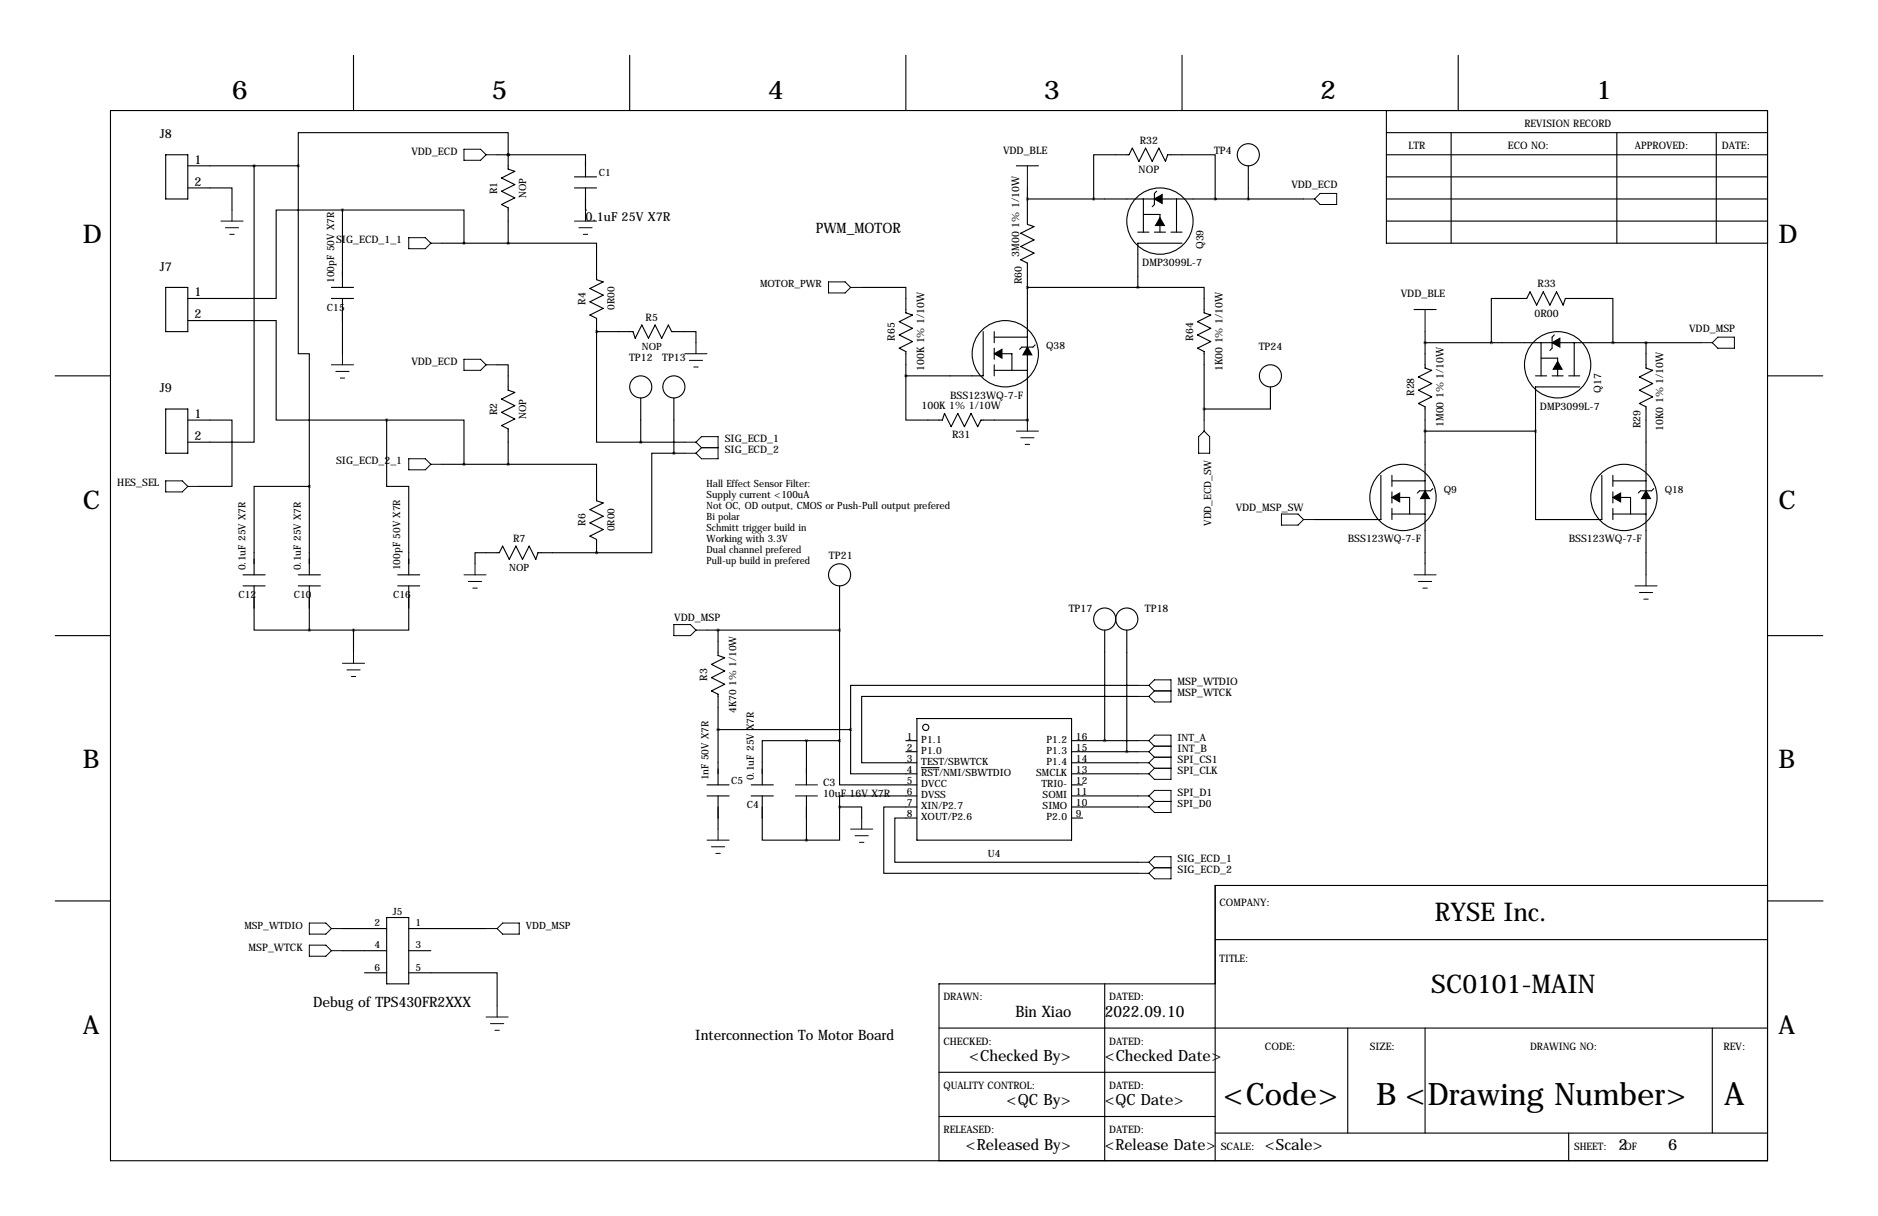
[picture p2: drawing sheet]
<svg xmlns="http://www.w3.org/2000/svg" width="432mm" height="279mm" viewBox="0 0 432 279" stroke-linecap="round" stroke-linejoin="round" font-family="sans-serif">
<g fill="none" stroke="#000" stroke-width=".25">
<path d="M81.3 12.7v12.7M144.8 12.7v12.7M208.3 12.7v12.7M271.8 12.7v12.7M335.3 12.7v12.7M25.4 25.4h381v241.3h-381zM38.1 35.6h5.1v10.1h-5.1zM43.2 38.1h25.4M58.4 38.1v63.5h-15.2M68.6 38.1v43.2h2.5v30.5M114.3 35.6h20.3v5M116.8 35.6h.1"/>
<path d="M116.8 35.6v-5.1h-48.2v7.6M116.8 35.6v3.3l1.6 .5-3.1 1.5 3.1 1.5-3.1 1.5 3.1 1.6-3.1 1.5 1.5 .8v8.1M233.7 38.1h5.1M287 38.1v7.6M318.8 30.5h87.6M318.8 35.6h87.6M318.8 25.4v30.5h87.6M333.7 30.5v25.4M371.8 30.5v25.4M394.6 30.5v25.4M43.2 43.2h10.1v5.1M78.7 48.3h28v7.6"/>
<path d="M78.7 48.3h-15.2v20.3h-20.3M78.7 48.3v17.7M101.6 55.9h15.2M116.8 55.9h20.4v8.4l1.5 .5-3.1 1.5 3.1 1.5-3.1 1.5 3.1 1.6-3.1 1.5 1.6 .8v3M132.1 40.6h5.1M132.1 43.2h5.1M134.6 48.3h.1M134.6 43.2v5.1M236.2 45.7h63.5M236.2 43.2v8.4l1.5 .5-3 1.5 3 1.5-3 1.5 3 1.6-3 1.5 1.5 .8v36M251.5 45.7v-10.1h8.1l.7-1.6 1.6 3.1 1.5-3.1 1.5 3.1 1.5-3.1 1.6 3.1 .5-1.5h10.9v10.1M261.6 53.3h2.6"/>
<path d="M262.9 45.7v7.6M262.9 49.3h3.8v4M265.4 53.3h2.6M265.9 43.9l-.5 .5v2.6l-.5 .5M269.2 53.3h2.6M270.5 45.7v7.6M271.8 55.9h-10.2v10.1M279.4 45.7h.1M318.8 45.7h87.6M318.8 50.8h87.6M318.8 40.6h87.6M38.1 66h5.1v10.2h-5.1z"/>
<path d="M43.2 73.7h20.3v22.8h25.4M76.2 68.6h5.1M76.2 66h5.1M78.7 68.6v12.7M137.2 76.2h8.3l.5 1.5 1.6-3 1.5 3 1.5-3 1.5 3 1.6-3 .7 1.5h5.6v2.5M137.2 76.2h.1M137.2 76.2v25.4h10.1M198.1 66h10.2v5.9l1.5 .5-3 1.5 3 1.5-3 1.6 3 1.5-3 1.5 1.5 .8v5.6M226.1 76.2v10.2h-17.8M228.6 76.2v2.5M228.6 77.5h7.6M236.2 66h25.4"/>
<path d="M238 79.2l-.5 .6h-2.6l-.5 .5M261.6 66h15.3v5.9l1.5 .5-3.1 1.5 3.1 1.5-3.1 1.6 3.1 1.5-3.1 1.5 1.6 .8v15.7M325.1 71.1h5.1M327.7 76.2v8.4l1.5 .5-3.1 1.5 3.1 1.5-3.1 1.6 3.1 1.5-3.1 1.5 1.6 .8v36M327.7 78.7h63.5M342.9 78.7v-10.1h8.1l.8-1.5 1.5 3 1.5-3 1.6 3 1.5-3 1.5 3 .5-1.5h10.9v10.1M354.3 78.7v7.7M357.4 77l-.5 .5v2.5l-.5 .5M361.9 78.7v7.7M370.8 78.7h.1M378.5 78.7v5.9l1.5 .5-3.1 1.5 3.1 1.5-3.1 1.6 3.1 1.5-3.1 1.5 1.6 .8v38.6M12.7 86.4h12.7"/>
<path d="M38.1 94h5.1v10.1h-5.1zM43.2 96.5h10.1v15.3h-7.6M88.9 96.5v15.3h5.1v20.3M88.9 96.5h17.8v10.2M114.3 83.8h2.5v5.9l1.6 .5-3.1 1.5 3.1 1.5-3.1 1.5 3.1 1.6-3.1 1.5 1.5 .8v8.1M147.3 91.4v10.2M154.9 91.4v12.7M208.3 86.4v10.1h8.4l.5-1.5 1.5 3 1.5-3 1.5 3 1.6-3 1.5 3 .8-1.5h10.6M228.6 80v2.5M228.6 83.8v2.6M228.6 85.1h7.6M230.4 81.3h2.3v3.8"/>
<path d="M236.2 96.5h.1M292.1 88.9v5.1h-15.2M327.7 99.1h25.4M353.1 99.1v20.3h15.2v-10.2M353.1 86.4h2.5M354.3 82.3h3.8v4.1M356.9 86.4h2.5M360.7 86.4h2.5M363.2 88.9h-10.1v10.2M406.4 86.4h12.7M71.1 111.8h-12.7v20.3M71.1 111.8v20.3"/>
<path d="M101.6 106.7h15.2M116.8 106.7h20.4v8.4l1.5 .5-3.1 1.5 3.1 1.5-3.1 1.5 3.1 1.6-3.1 1.5 1.6 .8v3M147.3 101.6h10.2M154.9 104.1h-5v22.9h-12.7M154.9 104.1h2.6M317.5 109.2v10.2h-15.2M320 109.2v2.6M320 113v2.6M320 116.8v2.6M320 118.1h7.7M320 110.5h7.7M321.8 114.3h2.3v3.8"/>
<path d="M329.4 112.3l-.5 .5h-2.5l-.5 .5M370.8 118.1h7.7M370.8 110.5h7.7M370.8 109.2v2.6M370.8 113v2.6M370.8 116.8v2.6M372.6 114.3h2.3v3.8M380.2 112.3l-.5 .5h-2.5l-.5 .5M55.9 132.1h5.1M55.9 134.6h5.1M58.4 134.6v10.2h12.7M68.6 132.1h5.1"/>
<path d="M68.6 134.6h5.1M71.1 134.6v10.2M91.4 132.1h5.1M91.4 134.6h5.1M94 134.6v10.2h-12.7M137.2 127h.1M137.2 127h-13.5l-.5 1.5-1.5-3-1.6 3-1.5-3-1.5 3-1.5-3-.8 1.5h-5.6v2.5M193 134.6v35.6M12.7 146h12.7M71.1 144.8h10.2M81.3 144.8v5.1M162.6 144.8h30.4"/>
<path d="M165.1 144.8v5.8l1.5 .5-3 1.6 3 1.5-3 1.5 3 1.5-3 1.6 1.5 .7v20.8M254 144.8v25.4M259.1 144.8v27.9M261.6 157.5h-66v10.1M406.4 146h12.7M165.1 167.6h30.5M185.4 170.2h-10.1v10.1M185.4 170.2v10.1M185.4 170.2h7.6M193 170.2v10.1h17.8M195.6 167.6v10.2h15.2M208.3 170.2h2.5"/>
<path d="M208.3 172.7h2.5M210.8 165.1h35.6v27.9h-35.6zM211.8 176.4h4.1M246.4 170.2h15.2M246.4 172.7h15.2M246.4 175.3h15.2M246.4 177.8h15.2M261.6 160h-63.5v15.3h12.7M162.6 180.3h5M162.6 182.9h5M165.1 182.9v7.6M172.7 180.3h5.1"/>
<path d="M172.7 182.9h5.1M175.3 182.9v10.1h10.1M185.4 182.9v10.1M193 185.4h5.1v2.6M193 185.4v7.6h-7.6M210.8 182.9h-17.8v2.5M210.8 188h-5.1v10.1h55.9M210.8 185.4h-7.6v15.3h58.4M246.4 180.3h2.5M246.4 182.9h15.2M246.4 185.4h15.2M246.4 188h2.5"/>
<path d="M12.7 207h12.7M78.7 213.4h10.2M78.7 218.4h10.2M88.9 210.8h5.1v15.3h-5.1zM94 213.4h17.8M94 218.4h5.1M279.4 215.9h127M406.4 203.5h-127v63.2M406.5 207h12.7M83.8 223.5h5.1M94 223.5h20.3v7.6M215.9 236.2h190.5"/>
<path d="M254 226.1v40.6M279.4 226.1h-63.5v40.6M309.9 236.2v24.1M327.7 236.2v24.1M393.7 236.2v24.1M215.9 246.4h63.5M215.9 256.5h63.5M279.4 260.3h127M360.7 260.3v6.4"/>
<circle cx="287" cy="35.6" r="2.54"/>
<circle cx="266.7" cy="50.8" r="7.6"/>
<circle cx="147.3" cy="88.9" r="2.54"/>
<circle cx="154.9" cy="88.9" r="2.54"/>
<circle cx="231.1" cy="81.3" r="7.6"/>
<circle cx="292.1" cy="86.4" r="2.54"/>
<circle cx="358.1" cy="83.8" r="7.6"/>
<circle cx="322.6" cy="114.3" r="7.6"/>
<circle cx="373.4" cy="114.3" r="7.6"/>
<circle cx="193" cy="132.1" r="2.54"/>
<circle cx="254" cy="142.2" r="2.54"/>
<circle cx="259.1" cy="142.2" r="2.54"/>
<circle cx="212.9" cy="167.1" r=".71"/>
</g>
<g fill="none" stroke="#000" stroke-width=".23">
<path d="M106.7 34.3h3.8l1.3 1.3-1.3 1.2h-3.8zM111.8 35.6h2.5M236.2 38.1v5.1M50.8 50.8h5.1M51.8 52.3h3.1M52.8 53.8h1M53.3 48.3v2.5M94 54.6h3.8l1.3 1.3-1.3 1.3h-3.8zM99.1 55.9h2.5M132.1 50.8h5.1M133.1 52.3h3M134.1 53.8h1"/>
<path d="M134.6 48.3v2.5M299.7 45.7h2.6M302.3 45.7l1.2-1.3h3.8v2.6h-3.8zM160 78.7v2.6M190.5 64.8h3.8l1.3 1.2-1.3 1.3h-3.8zM195.6 66h2.5M327.7 71.1v5.1M391.2 78.7h2.5M395 77.5h3.8v2.5h-3.8l-1.3-1.3zM76.2 83.8h5.1M77.2 85.3h3.1M78.2 86.9h1"/>
<path d="M78.7 81.3v2.5M106.7 82.5h3.8l1.3 1.3-1.3 1.3h-3.8zM111.8 83.8h2.5M157.5 81.3h5.1M158.5 82.8h3M159.5 84.3h1M233.7 99.1h5.1M236.2 96.5v2.6M276.9 99.1l1.2 1.2v3.8h-2.5v-3.8zM276.9 96.5v2.6M38.1 110.5h3.8l1.3 1.3-1.3 1.2h-3.8zM43.2 111.8h2.5"/>
<path d="M94 105.4h3.8l1.3 1.3-1.3 1.2h-3.8zM99.1 106.7h2.5M157.5 101.6h2.5M157.5 104.1h2.5M160 101.6l1.3-1.3h3.8v5.1h-3.8l-1.3-1.3M160 101.6l1.3 1.3M161.3 102.9h3.8M161.3 102.9l-1.3 1.2M234.7 100.6h3M235.7 102.1h1M294.6 118.1h3.8l1.3 1.3-1.3 1.3h-3.8zM299.7 119.4h2.6"/>
<path d="M106.7 132.1h5.1M107.7 133.6h3M108.7 135.1h1M109.2 129.5v2.6M325.1 132.1h5.1M326.1 133.6h3.1M327.2 135.1h1M327.7 129.5v2.6M375.9 134.6h5.1M376.9 136.1h3.1M378 137.7h1M378.5 132.1v2.5"/>
<path d="M78.7 152.4h5.1M79.8 153.9h3M80.8 155.4h1M81.3 149.9v2.5M154.9 143.5h3.8l1.3 1.3-1.3 1.2h-3.8zM160 144.8h2.6M261.6 157.5h2.6M264.2 157.5l1.2-1.3h3.8v5.1h-3.8l-1.2-1.3M264.2 157.5l1.2 1.3M265.4 158.8h3.8M265.4 158.8l-1.2 1.2M261.6 177.8h2.6"/>
<path d="M261.6 170.2h2.6M261.6 160h2.6M261.6 172.7h2.6M261.6 175.3h2.6M264.2 170.2l1.2-1.3h3.8v10.2h-3.8l-1.2-1.3M264.2 170.2l1.2 1.2M264.2 172.7l1.2 1.3M264.2 175.3l1.2 1.2M265.4 176.5h3.8M265.4 176.5l-1.2 1.3M265.4 171.4h3.8M265.4 174h3.8"/>
<path d="M265.4 171.4l-1.2 1.3M265.4 174l-1.2 1.3M162.6 193h5M163.6 194.6h3M164.6 196.1h1M165.1 190.5v2.5M182.9 180.3h5.1M182.9 182.9h5.1M195.6 190.5h5.1M196.6 192h3M197.6 193.5h1M198.1 188v2.5"/>
<path d="M261.6 182.9h2.6M261.6 198.1h2.6M261.6 185.4h2.6M264.2 182.9l1.2-1.3h3.8v5.1h-3.8l-1.2-1.3M264.2 198.1l1.2-1.3h3.8v5.1h-3.8l-1.2-1.2M264.2 198.1l1.2 1.3M264.2 182.9l1.2 1.2M265.4 199.4h3.8M265.4 184.1h3.8M265.4 184.1l-1.2 1.3M265.4 199.4l-1.2 1.3M71.1 212.1h3.8l1.3 1.3-1.3 1.2h-3.8z"/>
<path d="M71.1 217.2h3.8l1.3 1.2-1.3 1.3h-3.8zM76.2 213.4h2.5M76.2 218.4h2.5M111.8 213.4h2.5M114.3 213.4l1.3-1.3h3.8v2.5h-3.8zM261.6 200.7h2.6M111.8 233.7h5M112.8 235.2h3M113.8 236.7h1M114.3 231.1v2.6"/>
</g>
<path d="M265.4 45.7l1.8-1v2zM266.7 50l1 1.8h-2zM236.2 79.8l1 1.7h-2zM356.9 78.7l1.7-1v2.1zM228.6 81.3l1.8-1v2zM358.1 83.1l1.1 1.7h-2.1zM320 114.3l1.8-1v2zM327.7 112.8l1 1.8h-2.1zM370.8 114.3l1.8-1v2zM378.5 112.8l1 1.8h-2.1z" fill="#000" stroke="#000" stroke-width=".25"/>
<path d="M116.8 55.9a.05 .05 0 0 0 .1 0 .05 .05 0 0 0-.1 0zM116.8 106.7a.05 .05 0 0 0 .1 0 .05 .05 0 0 0-.1 0zM193 185.4a.05 .05 0 0 0 .1 0 .05 .05 0 0 0-.1 0zM137.1 76.2a.05 .05 0 0 0 .1 0 .05 .05 0 0 0-.1 0zM137.1 127a.05 .05 0 0 0 .1 0 .05 .05 0 0 0-.1 0zM116.8 35.6a.05 .05 0 0 0 .1 0 .05 .05 0 0 0-.1 0zM193 170.2a.05 .05 0 0 0 .1 0 .05 .05 0 0 0-.1 0zM154.9 104.1a.05 .05 0 0 0 .1 0 .05 .05 0 0 0-.1 0zM251.4 45.7a.05 .05 0 0 0 .1 0 .05 .05 0 0 0-.1 0zM116.8 35.6a.05 .05 0 0 0 .1 0 .05 .05 0 0 0-.1 0zM276.8 94a.05 .05 0 0 0 .1 0 .05 .05 0 0 0-.1 0zM327.6 99.1a.05 .05 0 0 0 .1 0 .05 .05 0 0 0-.1 0zM327.6 78.7a.05 .05 0 0 0 .1 0 .05 .05 0 0 0-.1 0zM370.8 78.7a.05 .05 0 0 0 .1 0 .05 .05 0 0 0-.1 0zM353 99.1a.05 .05 0 0 0 .1 0 .05 .05 0 0 0-.1 0zM378.4 78.7a.05 .05 0 0 0 .1 0 .05 .05 0 0 0-.1 0zM193 144.8a.05 .05 0 0 0 .1 0 .05 .05 0 0 0-.1 0zM78.7 48.3a.05 .05 0 0 0 .1 0 .05 .05 0 0 0-.1 0z" fill="#000" stroke="#000" stroke-width=".63"/>
<text font-size="7.3" x="396.4" y="254">A</text>
<g font-size="7.1">
<text x="281.2" y="254">&lt;Code&gt;</text>
<text x="316.4" y="254">B &lt;Drawing Number&gt;</text>
</g>
<g font-size="5.9">
<text x="53.3" y="22.9">6</text>
<text x="113" y="22.9">5</text>
<text x="176.5" y="22.9">4</text>
<text x="240" y="22.9">3</text>
<text x="303.5" y="22.9">2</text>
<text x="367" y="22.9">1</text>
<text x="19" y="55.9">D</text>
<text x="408.9" y="55.9">D</text>
<text x="19" y="116.8">C</text>
<text x="408.9" y="116.8">C</text>
<text x="19" y="176.5">B</text>
<text x="408.9" y="176.5">B</text>
<text x="329.9" y="211.6">RYSE Inc.</text>
<text x="329.1" y="228.1">SC0101-MAIN</text>
<text x="19" y="237.5">A</text>
<text x="408.9" y="237.5">A</text>
</g>
<g font-size="3.6">
<text x="233.5" y="233.7">Bin Xiao</text>
<text x="254" y="233.7">2022.09.10</text>
<text x="222.8" y="243.8">&lt;Checked By&gt;</text>
<text x="254" y="243.8">&lt;Checked Date&gt;</text>
<text x="231.4" y="254">&lt;QC By&gt;</text>
<text x="254" y="254">&lt;QC Date&gt;</text>
<text x="222.1" y="264.1">&lt;Released By&gt;</text>
<text x="254" y="264.1">&lt;Release Date&gt;</text>
<text x="290.8" y="264.1">&lt;Scale&gt;</text>
<text x="372.1" y="264.1">2</text>
<text x="383.5" y="264.1">6</text>
</g>
<g font-size="3.3">
<text x="187.6" y="53.5">PWM_MOTOR</text>
<text x="72" y="231.3">Debug of TPS430FR2XXX</text>
<text x="159.9" y="238.9">Interconnection To Motor Board</text>
</g>
<g font-size="2.8">
<text x="36.7" y="31.8">J8</text>
<text x="44.7" y="37.6">1</text>
<text x="44.7" y="42.7">2</text>
<text x="134.6" y="50.8">0.1uF 25V X7R</text>
<text x="36.7" y="62.2">J7</text>
<text x="44.7" y="68.1">1</text>
<text x="44.7" y="73.2">2</text>
<text x="36.7" y="90.2">J9</text>
<text x="44.7" y="96">1</text>
<text x="44.7" y="101.1">2</text>
</g>
<g font-size="2.4">
<text x="350.5" y="29.2">REVISION RECORD</text>
<text x="94.6" y="35.6">VDD_ECD</text>
<text x="230.6" y="35.3">VDD_BLE</text>
<text x="262.1" y="33">R32</text>
<text x="279.1" y="35.3">TP4</text>
<text x="323.8" y="34.3">LTR</text>
<text x="346.7" y="34.3">ECO NO:</text>
<text x="375.9" y="34.3">APPROVED:</text>
<text x="395.9" y="34.3">DATE:</text>
<text x="261.8" y="39.8">NOP</text>
<text x="114.3" y="44.6" transform="rotate(-90 114.3 44.6)">R1</text>
<text x="296.9" y="43.2">VDD_ECD</text>
<text x="77.3" y="55.9">SIG_ECD_1_1</text>
<text x="234.3" y="59" transform="rotate(-90 234.3 59)">3M00 1% 1/10W</text>
<text x="276.7" y="57.3" transform="rotate(-90 276.7 57.3)">Q39</text>
<text x="234.9" y="65.3" transform="rotate(-90 234.9 65.3)">R60</text>
<text x="262.6" y="61.2">DMP3099L-7</text>
<text x="134.6" y="70" transform="rotate(-90 134.6 70)">R4</text>
<text x="322.1" y="68.3">VDD_BLE</text>
<text x="353.5" y="66">R33</text>
<text x="148.4" y="73.7">R5</text>
<text x="352.8" y="72.8">0R00</text>
<text x="388.4" y="76.2">VDD_MSP</text>
<text x="94.6" y="83.8">VDD_ECD</text>
<text x="144.6" y="83.1">TP12</text>
<text x="152.2" y="83.1">TP13</text>
<text x="205.7" y="78.3" transform="rotate(-90 205.7 78.3)">R65</text>
<text x="274.3" y="78.3" transform="rotate(-90 274.3 78.3)">R64</text>
<text x="289.4" y="80.5">TP24</text>
<text x="212.5" y="85.3" transform="rotate(-90 212.5 85.3)">100K 1% 1/10W</text>
<text x="281.1" y="85.3" transform="rotate(-90 281.1 85.3)">1K00 1% 1/10W</text>
<text x="114.3" y="95.4" transform="rotate(-90 114.3 95.4)">R2</text>
<text x="211.9" y="94">100K 1% 1/10W</text>
<text x="218.4" y="91.6">BSS123WQ-7-F</text>
<text x="325.1" y="91" transform="rotate(-90 325.1 91)">R28</text>
<text x="354.1" y="94.2">DMP3099L-7</text>
<text x="368.2" y="90.3" transform="rotate(-90 368.2 90.3)">Q17</text>
<text x="166.6" y="101.6">SIG_ECD_1</text>
<text x="218.9" y="100.7">R31</text>
<text x="331.9" y="98.1" transform="rotate(-90 331.9 98.1)">1M00 1% 1/10W</text>
<text x="377.2" y="98.3" transform="rotate(-90 377.2 98.3)">R29</text>
<text x="382.4" y="99" transform="rotate(-90 382.4 99)">10K0 1% 1/10W</text>
<text x="77.3" y="106.7">SIG_ECD_2_1</text>
<text x="166.6" y="104.1">SIG_ECD_2</text>
<text x="27" y="111.8">HES_SEL</text>
<text x="284.1" y="117.3">VDD_MSP_SW</text>
<text x="118" y="124.5">R7</text>
<text x="134.6" y="120.8" transform="rotate(-90 134.6 120.8)">R6</text>
<text x="309.9" y="124.6">BSS123WQ-7-F</text>
<text x="360.7" y="124.6">BSS123WQ-7-F</text>
<text x="190.6" y="128.5">TP21</text>
<text x="155" y="142.7">VDD_MSP</text>
<text x="245.7" y="140.7">TP17</text>
<text x="263.2" y="140.7">TP18</text>
<text x="162.6" y="156.4" transform="rotate(-90 162.6 156.4)">R3</text>
<text x="270.8" y="160">MSP_WTCK</text>
<text x="270.8" y="157.5">MSP_WTDIO</text>
<text x="270.8" y="172.7">INT_B</text>
<text x="270.8" y="177.8">SPI_CLK</text>
<text x="270.8" y="175.3">SPI_CS1</text>
<text x="189.2" y="180.6">C3</text>
<text x="189.2" y="183">10uF 16V X7R</text>
<text x="270.8" y="182.9">SPI_D1</text>
<text x="270.8" y="198.1">SIG_ECD_1</text>
<text x="270.8" y="200.7">SIG_ECD_2</text>
<text x="280.4" y="208.3">COMPANY:</text>
<text x="57.1" y="218.4">MSP_WTCK</text>
<text x="280.4" y="221">TITLE:</text>
<text x="216.9" y="229.9">DRAWN:</text>
<text x="255" y="229.9">DATED:</text>
<text x="216.9" y="240">CHECKED:</text>
<text x="255" y="240">DATED:</text>
<text x="290.8" y="241.3">CODE:</text>
<text x="315" y="241.3">SIZE:</text>
<text x="351.8" y="241.3">DRAWING NO:</text>
<text x="396.2" y="241.3">REV:</text>
<text x="216.9" y="250.2">QUALITY CONTROL:</text>
<text x="255" y="250.2">DATED:</text>
<text x="216.9" y="260.3">RELEASED:</text>
<text x="255" y="260.3">DATED:</text>
<text x="280.7" y="264.2">SCALE:</text>
<text x="361.9" y="264.2">SHEET:</text>
<text x="373.5" y="264.2">OF</text>
</g>
<g font-size="2.3">
<text x="137.7" y="40.4">C1</text>
<text x="121" y="45.5" transform="rotate(-90 121 45.5)">NOP</text>
<text x="76.8" y="65" transform="rotate(-90 76.8 65)">100pF 50V X7R</text>
<text x="75.2" y="71.4">C15</text>
<text x="141.3" y="71.3" transform="rotate(-90 141.3 71.3)">0R00</text>
<text x="174.8" y="66">MOTOR_PWR</text>
<text x="147.6" y="80.4">NOP</text>
<text x="240.5" y="80.3">Q38</text>
<text x="121" y="96.3" transform="rotate(-90 121 96.3)">NOP</text>
<text x="162.5" y="111.9">Hall Effect Sensor Filter:</text>
<text x="332" y="113.3">Q9</text>
<text x="382.8" y="113.3">Q18</text>
<text x="162.5" y="114.4">Supply current &lt;100uA</text>
<text x="162.5" y="116.9">Not OC, OD output, CMOS or Push-Pull output prefered</text>
<text x="162.5" y="119.5">Bi polar</text>
<text x="141.3" y="122.1" transform="rotate(-90 141.3 122.1)">0R00</text>
<text x="162.5" y="122">Schmitt trigger build in</text>
<text x="162.5" y="124.6">Working with 3.3V</text>
<text x="278.5" y="120.8" transform="rotate(-90 278.5 120.8)">VDD_ECD_SW</text>
<text x="56.5" y="131.1" transform="rotate(-90 56.5 131.1)">0.1uF 25V X7R</text>
<text x="69.2" y="131.1" transform="rotate(-90 69.2 131.1)">0.1uF 25V X7R</text>
<text x="92" y="131.1" transform="rotate(-90 92 131.1)">100pF 50V X7R</text>
<text x="117.1" y="131.2">NOP</text>
<text x="162.5" y="127.1">Dual channel prefered</text>
<text x="162.5" y="129.6">Pull-up build in prefered</text>
<text x="54.9" y="137.4">C12</text>
<text x="67.6" y="137.4">C10</text>
<text x="90.4" y="137.4">C16</text>
<text x="169.3" y="163.8" transform="rotate(-90 169.3 163.8)">4K70 1% 1/10W</text>
<text x="208.5" y="169.9">1</text>
<text x="208.5" y="172.5">2</text>
<text x="211.8" y="170.7">P1.1</text>
<text x="211.8" y="173.3">P1.0</text>
<text x="240.6" y="173.3">P1.3</text>
<text x="240.6" y="170.7">P1.2</text>
<text x="247.4" y="172.5">15</text>
<text x="247.4" y="169.9">16</text>
<text x="270.8" y="170.2">INT_A</text>
<text x="162.9" y="179.3" transform="rotate(-90 162.9 179.3)">1nF 50V X7R</text>
<text x="173.3" y="179.3" transform="rotate(-90 173.3 179.3)">0.1uF 25V X7R</text>
<text x="208.5" y="175">3</text>
<text x="208.5" y="177.5">4</text>
<text x="211.8" y="175.8">TEST/SBWTCK</text>
<text x="211.8" y="178.4">RST/NMI/SBWTDIO</text>
<text x="238.3" y="178.4">SMCLK</text>
<text x="240.6" y="175.8">P1.4</text>
<text x="247.4" y="177.5">13</text>
<text x="247.4" y="175">14</text>
<text x="168.1" y="180.1">C5</text>
<text x="171.7" y="185.7">C4</text>
<text x="208.5" y="180.1">5</text>
<text x="208.5" y="182.6">6</text>
<text x="208.5" y="185.2">7</text>
<text x="211.8" y="180.9">DVCC</text>
<text x="211.8" y="183.4">DVSS</text>
<text x="211.8" y="186">XIN/P2.7</text>
<text x="239.5" y="180.9">TRI0-</text>
<text x="239.7" y="186">SIMO</text>
<text x="239.7" y="183.4">SOMI</text>
<text x="247.4" y="185.2">10</text>
<text x="247.4" y="182.6">11</text>
<text x="247.4" y="180.1">12</text>
<text x="270.8" y="185.4">SPI_D0</text>
<text x="208.5" y="187.7">8</text>
<text x="211.8" y="188.5">XOUT/P2.6</text>
<text x="240.6" y="188.5">P2.0</text>
<text x="247.4" y="187.7">9</text>
<text x="227.2" y="196.8">U4</text>
<text x="56.2" y="213.4">MSP_WTDIO</text>
<text x="86.1" y="212.9">2</text>
<text x="90.3" y="210.3">J5</text>
<text x="95.5" y="212.9">1</text>
<text x="120.9" y="213.4">VDD_MSP</text>
<text x="86.1" y="217.9">4</text>
<text x="95.5" y="217.9">3</text>
<text x="86.1" y="223">6</text>
<text x="95.5" y="223">5</text>
</g>
</svg>
